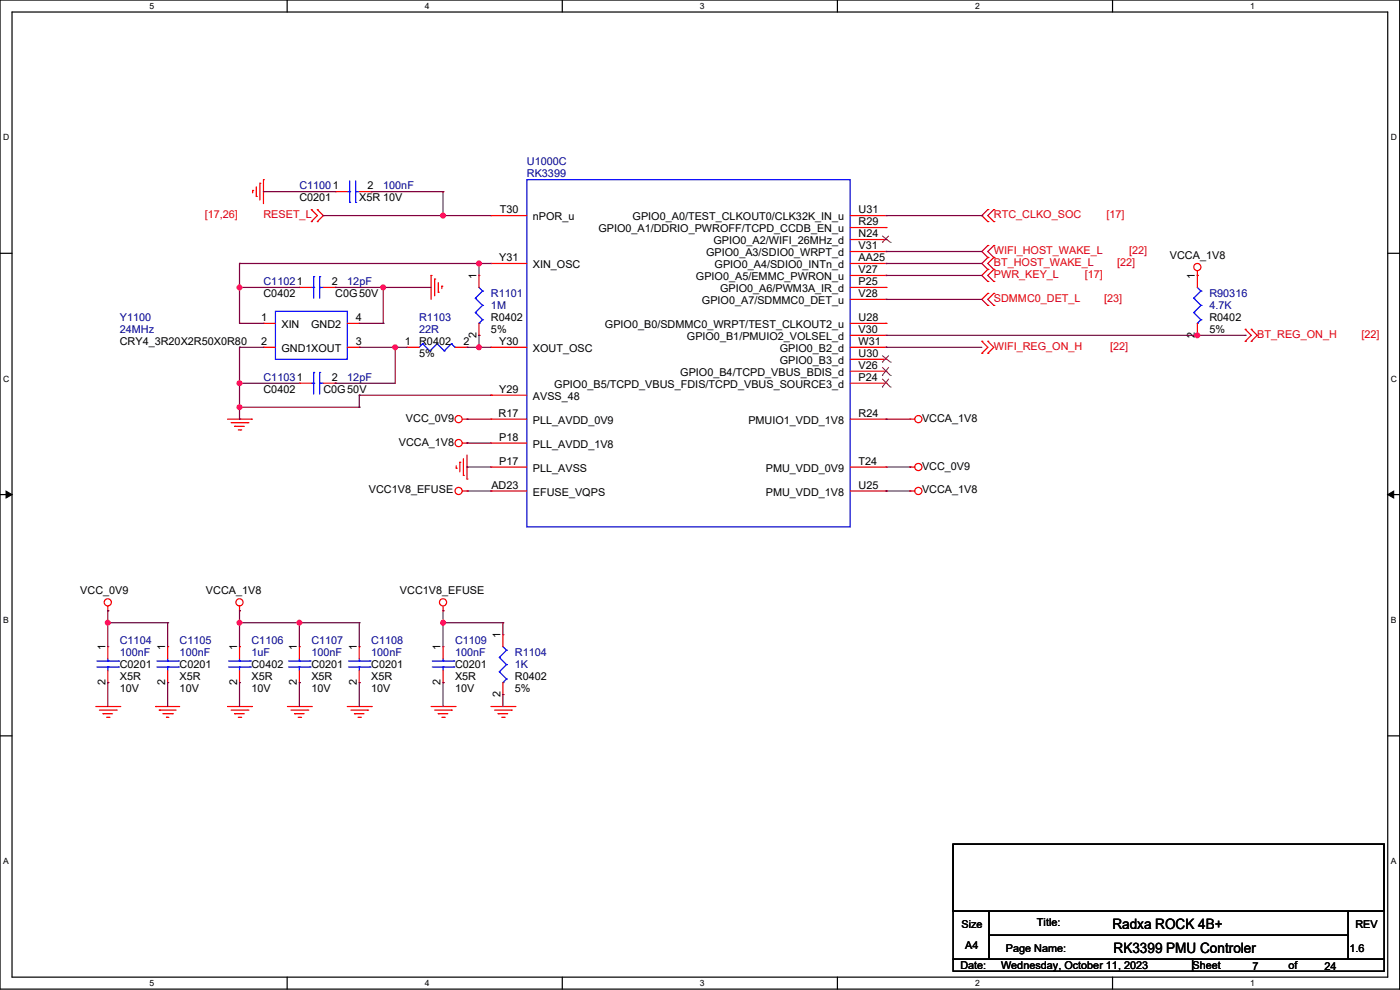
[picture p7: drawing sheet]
<svg xmlns="http://www.w3.org/2000/svg" width="297mm" height="210mm" viewBox="0 0 297 210" stroke-linecap="round" stroke-linejoin="round" font-family="sans-serif">
<path d="M0 0h296.9v209.8h-296.9zM2.6 2.6h291.8v204.7h-291.8z" fill="none" stroke="#000" stroke-width=".25"/>
<g fill="#fff">
<path d="M31.7 .3h1v2h-1z"/>
<path d="M31.7 207.5h1v2.1h-1z"/>
</g>
<path d="M60.9 0v2.6M60.9 207.3v2.5" fill="none" stroke="#000" stroke-width=".25"/>
<g fill="#fff">
<path d="M90.1 .3h1v2h-1z"/>
<path d="M90.1 207.5h1v2.1h-1z"/>
</g>
<path d="M119.3 0v2.6M119.3 207.3v2.5" fill="none" stroke="#000" stroke-width=".25"/>
<g fill="#fff">
<path d="M148.5 .3h1v2h-1z"/>
<path d="M148.5 207.5h1v2.1h-1z"/>
</g>
<path d="M177.7 0v2.6M177.7 207.3v2.5" fill="none" stroke="#000" stroke-width=".25"/>
<g fill="#fff">
<path d="M206.8 .3h1v2h-1z"/>
<path d="M206.8 207.5h1v2.1h-1z"/>
</g>
<path d="M236 0v2.6M236 207.3v2.5" fill="none" stroke="#000" stroke-width=".25"/>
<g fill="#fff">
<path d="M265.2 .3h1v2h-1z"/>
<path d="M265.2 207.5h1v2.1h-1z"/>
<path d="M.6 28.1h1.4v2.1h-1.4z"/>
<path d="M295 28.1h1.3v2.1h-1.3z"/>
<path d="M.6 79.3h1.4v2.1h-1.4z"/>
<path d="M295 79.3h1.3v2.1h-1.3z"/>
</g>
<path d="M0 53.7h2.6M294.4 53.7h2.5" fill="none" stroke="#000" stroke-width=".25"/>
<g fill="#fff">
<path d="M.6 130.5h1.3v2h-1.3z"/>
<path d="M295 130.5h1.2v2h-1.2z"/>
</g>
<path d="M0 104.9h2.6M294.4 104.9h2.5" fill="none" stroke="#000" stroke-width=".25"/>
<path d="M1.3 104.2l1.3 .7-1.3 .7zM294.4 104.9l1.3-.7v1.4z" fill="#000" stroke="#000" stroke-width=".21"/>
<g fill="#fff">
<path d="M.6 181.7h1.3v2h-1.3z"/>
<path d="M295 181.7h1.2v2h-1.2z"/>
</g>
<path d="M0 156.1h2.6M294.4 156.1h2.5M202.2 179.1h91.4v14.2h-91.4zM202.2 193.3h7.6v10.2h-7.6zM209.8 193.3h76.2v5.1h-76.2zM209.8 198.4h76.2v5.1h-76.2zM286 193.3h7.6v10.2h-7.6zM202.2 203.5h50.8v2.5h-50.8zM253 203.5h40.6v2.5h-40.6z" fill="none" stroke="#000" stroke-width=".25"/>
<g fill="none" stroke="#f00" stroke-width=".25">
<path d="M54.4 39.6v2.1M55.1 38.9h.1M55.1 38.9v3.5M55.9 38.1h.1M55.9 38.1v5.1M53.6 40.4h.1M53.6 40.4v.5M54.4 41.7h.1M71.1 40.7h.1M71.1 40.7h2.6M76.2 40.7h2.6M78.8 40.7h.1"/>
<path d="M91.5 58.4h.1M91.5 58.4v5.1M92.2 59.2h.1M92.2 59.2v3.5M93 60v2M101.6 58.4h.1M101.6 58.4v2.6M104.2 55.9h.1M104.2 45.7h.1M104.2 55.9h7.6M104.2 45.7h7.6M180.4 55.9h7.6"/>
<path d="M180.4 45.7h7.6M180.4 48.3h7.6M180.4 50.8h7.6M180.4 53.4h7.6M180.4 58.4h7.6M188 45.7h.1M188 48.3h.1M188 50.8h.1M188 55.9h.1M188 53.4h.1M188 58.4h.1M254 58.4h.1"/>
<path d="M254 57.4v3.6M55.9 68.6h.1M55.9 73.7h.1M55.9 73.7h2.5M55.9 68.6h2.5M63.5 61h.1M63.5 61h2.6M68.6 61h2.5M71.1 61h.1M73.7 73.7h2.5M73.7 68.6h2.5M76.2 73.7h.1"/>
<path d="M76.2 68.6h.1M86.4 73.7h.1M86.4 73.7h2.5M93 62h.1M93.7 60.7h.1M93.7 60.7v.5M96.5 73.7h2.6M99.1 73.7h.1M101.6 71.1h.1M101.6 68.6v2.5M104.2 73.7h.1M104.2 73.7h7.6"/>
<path d="M180.4 61h7.6M180.4 73.7h7.6M180.4 78.8h7.6M180.4 76.2h7.6M180.4 71.1h7.6M180.4 68.6h7.6M180.4 63.5h7.6M188 78.8h.1M188 76.2h.1M188 73.7h.1M188 71.1h.1M188 68.6h.1"/>
<path d="M188 63.5h.1M188 61h.1M254 71.1h.1M254 68.6v2.5M48.3 88.9h5.1M49 89.7h3.6M49.8 90.4h.1M49.8 90.4h2M50.6 91.2h.5M51.1 91.2h.1M52.6 89.7h.1M53.4 88.9h.1"/>
<path d="M63.5 81.3h.1M63.5 81.3h2.6M68.6 81.3h2.5M71.1 81.3h.1M96.8 99.3h.1M96.8 98.8v.5M97.5 98.1h.1M97.5 98.1v2M98.1 94h1M98.1 88.9h1M98.3 97.3v3.5M99.1 94h.1"/>
<path d="M99.1 88.9h.1M99.1 96.5v5.1M104.2 99.1h.1M104.2 88.9h.1M104.2 94h.1M104.2 83.8h.1M104.2 94h7.6M104.2 88.9h7.6M104.2 99.1h7.6M104.2 83.8h7.6M180.4 88.9h7.6M180.4 99.1h7.6"/>
<path d="M180.4 81.3h7.6M188 81.3h.1M188 88.9h.1M188 99.1h.1M193.1 88.9h.1M193.1 99.1h.1M193.1 88.9h1M193.1 99.1h1M98.1 104.2h1M98.3 100.8h.1M99.1 101.6h.1M99.1 104.2h.1"/>
<path d="M104.2 104.2h.1M104.2 104.2h7.6M180.4 104.2h7.6M188 104.2h.1M193.1 104.2h.1M193.1 104.2h1M22.9 129.6h.1M22.9 137.2h.1M22.9 128.5v1.1M22.9 137.2v2.5M35.6 137.2h.1M35.6 137.2v2.5"/>
<path d="M50.8 129.6h.1M50.8 137.2h.1M50.8 128.5v1.1M50.8 137.2v2.5M63.5 137.2h.1M63.5 137.2v2.5M76.2 137.2h.1M76.2 137.2v2.5M94 129.6h.1M94 137.2h.1M94 128.5v1.1M94 137.2v2.5"/>
<path d="M106.7 134.6h.1M106.7 134.6v2.6M20.3 149.9h5.1M21.1 150.6h3.5M21.9 151.4h.1M21.9 151.4h2M22.6 152.2h.5M22.9 144.8h.1M22.9 142.3v2.5M23.1 152.2h.1M24.6 150.6h.1M25.4 149.9h.1"/>
<path d="M33 149.9h.1M33 149.9h5.1M33.8 150.6h.1M33.8 150.6h3.5M34.6 151.4h2M35.3 152.2h.1M35.3 152.2h.5M35.6 144.8h.1M35.6 142.3v2.5M36.6 151.4h.1M48.3 149.9h5.1M49 150.6h3.6"/>
<path d="M49.8 151.4h.1M49.8 151.4h2M50.6 152.2h.5M50.8 144.8h.1M50.8 142.3v2.5M51.1 152.2h.1M52.6 150.6h.1M53.4 149.9h.1M61 149.9h5.1M61.7 150.6h3.6M62.5 151.4h.1M62.5 151.4h2"/>
<path d="M63.3 152.2h.5M63.5 144.8h.1M63.5 142.3v2.5M63.8 152.2h.1M65.3 150.6h.1M66.1 149.9h.1M73.7 149.9h5.1M74.4 150.6h3.6M75.2 151.4h.1M75.2 151.4h2M76 152.2h.5M76.2 144.8h.1"/>
<path d="M76.2 142.3v2.5M76.5 152.2h.1M78 150.6h.1M78.8 149.9h.1M91.5 149.9h5M92.2 150.6h3.6M93 151.4h.1M93 151.4h2M93.7 152.2h.5M94 144.8h.1M94 142.3v2.5M94.2 152.2h.1"/>
<path d="M95.8 150.6h.1M96.5 149.9h.1M104.2 149.9h5M104.9 150.6h3.6M105.7 151.4h.1M105.7 151.4h2M106.4 152.2h.5M106.7 147.3h.1M106.7 144.8v2.5M106.9 152.2h.1M108.5 150.6h.1M109.2 149.9h.1"/>
<circle cx="254" cy="56.6" r=".76"/>
<circle cx="97.3" cy="94" r=".76"/>
<circle cx="97.3" cy="88.9" r=".76"/>
<circle cx="194.8" cy="99.1" r=".76"/>
<circle cx="194.8" cy="88.9" r=".76"/>
<circle cx="97.3" cy="104.1" r=".76"/>
<circle cx="194.8" cy="104.1" r=".76"/>
<circle cx="22.9" cy="127.8" r=".76"/>
<circle cx="50.8" cy="127.8" r=".76"/>
<circle cx="94" cy="127.8" r=".76"/>
</g>
<g fill="none" stroke="#d50000" stroke-width=".25">
<path d="M66.1 44.5h.1M66.1 47h.1M66.1 44.5l1.2 1.2-1.2 1.3M67.3 47h.1M67.3 44.5h.1M67.3 44.5l1.3 1.2-1.3 1.3M209.6 47h.1M209.6 44.5h.1M209.6 52.1h.1M209.6 54.6h.1M209.6 57.2h.1M209.6 59.7h.1"/>
<path d="M209.6 44.5l-1.3 1.2 1.3 1.3M209.6 52.1l-1.3 1.3 1.3 1.2M209.6 54.6l-1.3 1.3 1.3 1.3M209.6 57.2l-1.3 1.2 1.3 1.3M210.8 44.5h.1M210.8 47h.1M210.8 54.6h.1M210.8 52.1h.1M210.8 57.2h.1M210.8 59.7h.1M210.8 44.5l-1.2 1.2 1.2 1.3M210.8 52.1l-1.2 1.3 1.2 1.2"/>
<path d="M210.8 54.6l-1.2 1.3 1.2 1.3M210.8 57.2l-1.2 1.2 1.2 1.3M208.3 74.9h.1M208.3 72.4h.1M208.3 72.4l1.3 1.3-1.3 1.2M209.6 64.8h.1M209.6 62.2h.1M209.6 74.9h.1M209.6 72.4h.1M209.6 62.2l-1.3 1.3 1.3 1.3M209.6 72.4l1.2 1.3-1.2 1.2M210.8 62.2h.1"/>
<path d="M210.8 64.8h.1M210.8 62.2l-1.2 1.3 1.2 1.3M264.2 72.4h.1M264.2 69.9h.1M264.2 69.9l1.2 1.2-1.2 1.3M265.4 72.4h.1M265.4 69.9h.1M265.4 69.9l1.3 1.2-1.3 1.3"/>
</g>
<g fill="none" stroke="#00f" stroke-width=".25">
<path d="M74.2 38.4v4.5M75.4 38.4v4.5M111.8 38.1h68.6v73.7h-68.6zM66.6 58.7h.1M66.6 58.7v4.6M67.8 58.7h.1M67.8 58.7v4.6M73.7 40.7h.5M74.2 40.7h.1M74.2 42.9h.1M75.4 42.9h.1M75.4 40.7h.1"/>
<path d="M75.4 40.7h.8M58.4 66.1h15.3v10.1h-15.3zM66.1 61h.5M66.6 61h.1M66.6 79h.1M66.6 79v4.6M67.8 61h.1M67.8 79h.1M67.8 61h.8M67.8 79v4.6M89.7 72.9h.1M89.7 72.9l-.8 .8"/>
<path d="M89.7 72.9l1.5 1.5M91.2 74.4h.1M92.7 72.9h.1M92.7 72.9l-1.5 1.5M92.7 72.9l1.5 1.5M94.2 74.4h.1M95.8 72.9h.1M95.8 72.9l-1.6 1.5M95.8 72.9l.7 .8M96.5 73.7h.1M100.8 63.3h.1M100.8 66.3h.1"/>
<path d="M100.8 63.3l1.6 1.5M100.8 66.3l1.6 1.5M101.6 68.6h.1M101.6 61l.8 .7M102.4 61.7h.1M102.4 64.8h.1M102.4 67.8h.1M102.4 61.7l-1.6 1.6M102.4 64.8l-1.6 1.5M102.4 67.8l-.8 .8M253.2 63.3h.1M253.2 66.3h.1"/>
<path d="M253.2 63.3l1.6 1.5M253.2 66.3l1.6 1.5M254 68.6h.1M254 61l.8 .7M254.8 61.7h.1M254.8 64.8h.1M254.8 67.8h.1M254.8 61.7l-1.6 1.6M254.8 64.8l-1.6 1.5M254.8 67.8l-.8 .8M66.1 81.3h.5M66.6 81.3h.1"/>
<path d="M67.8 81.3h.1M67.8 81.3h.8M22.9 139.7v.5M35.6 139.7v.5M50.8 139.7v.5M63.5 139.7v.5M76.2 139.7v.5M94 139.7v.5M105.9 139.5h.1M105.9 139.5l1.6 1.5M106.7 137.2l.8 .7M107.5 137.9h.1"/>
<path d="M107.5 137.9l-1.6 1.6M20.6 141.5h4.6M20.6 140.2h4.6M22.9 140.2h.1M22.9 141.5h.1M22.9 141.5v.8M25.2 141.5h.1M25.2 140.2h.1M33.3 141.5h4.6M33.3 140.2h4.6M35.6 140.2h.1M35.6 141.5h.1"/>
<path d="M35.6 141.5v.8M37.9 141.5h.1M37.9 140.2h.1M48.5 141.5h4.6M48.5 140.2h4.6M50.8 140.2h.1M50.8 141.5h.1M50.8 141.5v.8M53.1 141.5h.1M53.1 140.2h.1M61.2 141.5h4.6M61.2 140.2h4.6"/>
<path d="M63.5 140.2h.1M63.5 141.5h.1M63.5 141.5v.8M65.8 141.5h.1M65.8 140.2h.1M73.9 141.5h4.6M73.9 140.2h4.6M76.2 140.2h.1M76.2 141.5h.1M76.2 141.5v.8M78.5 141.5h.1M78.5 140.2h.1"/>
<path d="M91.7 141.5h4.6M91.7 140.2h4.6M94 140.2h.1M94 141.5h.1M94 141.5v.8M96.3 141.5h.1M96.3 140.2h.1M105.9 142.5h.1M105.9 142.5l1.6 1.5M106.7 144.8h.1M107.5 141h.1M107.5 144h.1"/>
<path d="M107.5 141l-1.6 1.5M107.5 144l-.8 .8"/>
</g>
<g fill="none" stroke="#804000" stroke-width=".21">
<path d="M187.1 51.4h.1M187.1 50l1.8 1.4M188.6 50l-1.5 1.4M188.9 51.4h.1M187.1 79.6h.1M187.1 76.8h.1M187.1 77.9l1.8 1.7M187.1 75.4l1.8 1.4M188.6 77.9l-1.5 1.7M188.6 75.4l-1.5 1.4M188.9 79.6h.1M188.9 76.8h.1"/>
<path d="M187.1 82.1h.1M187.1 80.4l1.8 1.7M188.6 80.4l-1.5 1.7M188.9 82.1h.1"/>
</g>
<g fill="none" stroke="#800040" stroke-width=".25">
<path d="M50.8 55.9h.1M50.8 55.9h53.4M50.8 55.9v12.7M55.9 40.7h.1M55.9 40.7h15.2M68.6 45.7h.1M68.6 45.7h35.6M78.8 40.7h.1M78.8 40.7h15.2M94 40.7h.1M94 45.7h.1M94 40.7v5"/>
<path d="M101.6 55.9h.1M101.6 55.9v2.5M188 53.4h.1M188 55.9h.1M188 58.4h.1M188 45.7h20.3M188 55.9h20.3M188 53.4h20.3M188 58.4h20.3M208.3 45.7h.1M50.8 73.7h.1M50.8 61h.1"/>
<path d="M50.8 68.6h.1M50.8 73.7h5.1M50.8 73.7v15.2M50.8 61h12.7M50.8 68.6h5.1M71.1 61h.1M71.1 61h20.4M76.2 73.7h10.2M76.2 68.6h5.1M81.3 61h.1M81.3 68.6h.1M81.3 61v7.6"/>
<path d="M83.8 73.7h.1M83.8 73.7v7.6h-12.7M99.1 73.7h.1M99.1 73.7h5.1M101.6 71.1h.1M101.6 73.7h.1M101.6 71.1v2.6M188 63.5h.1M188 73.7h.1M188 73.7h20.3M188 63.5h20.3M188 71.1h76.2"/>
<path d="M254 71.1h.1M264.2 71.1h.1M50.8 81.3h.1M50.8 86.4h.1M50.8 88.9h.1M50.8 81.3h12.7M50.8 86.4h25.4M71.1 81.3h.1M76.2 83.8h.1M76.2 86.4h.1M76.2 83.8h28M76.2 83.8v2.6"/>
<path d="M99.1 99.1h.1M99.1 94h.1M99.1 88.9h.1M99.1 99.1h5.1M99.1 94h5.1M99.1 88.9h5.1M188 88.9h.1M188 99.1h5.1M188 88.9h5.1M193.1 99.1h.1M99.1 104.2h5.1M104.2 104.2h.1"/>
<path d="M188 104.2h.1M188 104.2h5.1M22.9 129.6h.1M22.9 132.1h.1M22.9 129.6v7.6M22.9 132.1h12.7M35.6 132.1h.1M35.6 132.1v5.1M50.8 129.6h.1M50.8 132.1h.1M50.8 129.6v7.6M50.8 132.1h25.4"/>
<path d="M63.5 132.1h.1M63.5 132.1v5.1M76.2 132.1h.1M76.2 132.1v5.1M94 129.6h.1M94 132.1h.1M94 129.6v7.6M94 132.1h12.7M106.7 132.1h.1M106.7 132.1v2.5M22.9 144.8h.1M22.9 144.8v5.1"/>
<path d="M35.6 144.8h.1M35.6 144.8v5.1M50.8 144.8h.1M50.8 144.8v5.1M63.5 144.8h.1M63.5 144.8v5.1M76.2 144.8h.1M76.2 144.8v5.1M94 144.8h.1M94 144.8v5.1M106.7 147.3h.1M106.7 147.3v2.6"/>
</g>
<g fill="#f0f" stroke="#f0f" stroke-width=".25">
<circle cx="101.6" cy="73.7" r=".5"/>
<circle cx="94" cy="45.7" r=".5"/>
<circle cx="83.8" cy="73.7" r=".5"/>
<circle cx="101.6" cy="55.9" r=".5"/>
<circle cx="50.8" cy="81.3" r=".5"/>
<circle cx="50.8" cy="61" r=".5"/>
<circle cx="81.3" cy="61" r=".5"/>
<circle cx="254" cy="71.1" r=".5"/>
<circle cx="94" cy="132.1" r=".5"/>
<circle cx="50.8" cy="86.4" r=".5"/>
<circle cx="63.5" cy="132.1" r=".5"/>
<circle cx="50.8" cy="132.1" r=".5"/>
<circle cx="22.9" cy="132.1" r=".5"/>
</g>
<g font-size="3">
<text x="236" y="197.1">Radxa ROCK 4B+</text>
<text x="236.2" y="202.2">RK3399 PMU Controler</text>
</g>
<g font-size="2.3" fill="#000080">
<text x="111.8" y="35.1">U1000C</text>
<text x="63.5" y="40.2">C11001</text>
<text x="81.3" y="40.2">100nF</text>
<text x="111.8" y="37.6">RK3399</text>
<text x="55.9" y="60.5">C11021</text>
<text x="73.7" y="60.5">12pF</text>
<text x="104.2" y="63">R1101</text>
<text x="104.2" y="65.6">1M</text>
<text x="256.6" y="63">R90316</text>
<text x="256.6" y="65.6">4.7K</text>
<text x="25.4" y="68.1">Y1100</text>
<text x="25.4" y="70.6">24MHz</text>
<text x="88.9" y="68.1">R1103</text>
<text x="88.9" y="70.6">22R</text>
<text x="55.9" y="80.8">C11031</text>
<text x="73.7" y="80.8">12pF</text>
<text x="25.4" y="136.7">C1104</text>
<text x="38.1" y="136.7">C1105</text>
<text x="53.4" y="136.7">C1106</text>
<text x="66.1" y="136.7">C1107</text>
<text x="78.8" y="136.7">C1108</text>
<text x="96.5" y="136.7">C1109</text>
<text x="25.4" y="139.2">100nF</text>
<text x="38.1" y="139.2">100nF</text>
<text x="53.4" y="139.2">1uF</text>
<text x="66.1" y="139.2">100nF</text>
<text x="78.8" y="139.2">100nF</text>
<text x="96.5" y="139.2">100nF</text>
<text x="109.2" y="139.2">R1104</text>
<text x="109.2" y="141.8">1K</text>
</g>
<g font-size="2.3">
<text x="78" y="40.1">2</text>
<text x="63.5" y="42.7">C0201</text>
<text x="76.2" y="42.7">X5R 10V</text>
<text x="106" y="45.2">T30</text>
<text x="113" y="46.8">nPOR_u</text>
<text x="134.2" y="46.8">GPIO0_A0/TEST_CLKOUT0/CLK32K_IN_u</text>
<text x="182.1" y="45.2">U31</text>
<text x="182.1" y="47.8">R29</text>
<text x="126.9" y="49.3">GPIO0_A1/DDRIO_PWROFF/TCPD_CCDB_EN_u</text>
<text x="151.4" y="51.8">GPIO0_A2/WIFI_26MHz_d</text>
<text x="182.1" y="50.3">N24</text>
<text x="182.1" y="52.8">V31</text>
<text x="101.1" y="59.2" transform="rotate(-90 101.1 59.2)">1</text>
<text x="105.9" y="55.4">Y31</text>
<text x="113" y="56.9">XIN_OSC</text>
<text x="147.6" y="59.5">GPIO0_A5/EMMC_PWRON_u</text>
<text x="149.8" y="54.4">GPIO0_A3/SDIO0_WRPT_d</text>
<text x="151.6" y="56.9">GPIO0_A4/SDIO0_INTn_d</text>
<text x="182.1" y="55.4">AA25</text>
<text x="182.1" y="57.9">V27</text>
<text x="248.2" y="54.9">VCCA_1V8</text>
<text x="253.5" y="59.2" transform="rotate(-90 253.5 59.2)">1</text>
<text x="55.9" y="63">C0402</text>
<text x="70.4" y="60.5">2</text>
<text x="71.1" y="63">C0G50V</text>
<text x="148.9" y="64.5">GPIO0_A7/SDMMC0_DET_u</text>
<text x="152.8" y="62">GPIO0_A6/PWM3A_IR_d</text>
<text x="182.1" y="63">V28</text>
<text x="182.1" y="60.5">P25</text>
<text x="55.4" y="68.1">1</text>
<text x="59.7" y="69.6">XIN</text>
<text x="66" y="69.6">GND2</text>
<text x="75.5" y="68.1">4</text>
<text x="101.1" y="71.6" transform="rotate(-90 101.1 71.6)">2</text>
<text x="104.2" y="68.1">R0402</text>
<text x="104.2" y="70.6">5%</text>
<text x="128.3" y="69.6">GPIO0_B0/SDMMC0_WRPT/TEST_CLKOUT2_u</text>
<text x="182.1" y="70.6">V30</text>
<text x="182.1" y="68.1">U28</text>
<text x="253.5" y="71.6" transform="rotate(-90 253.5 71.6)">2</text>
<text x="256.6" y="68.1">R0402</text>
<text x="256.6" y="70.6">5%</text>
<text x="25.4" y="73.2">CRY4_3R20X2R50X0R80</text>
<text x="55.4" y="73.2">2</text>
<text x="59.7" y="74.7">GND1XOUT</text>
<text x="75.5" y="73.2">3</text>
<text x="85.9" y="73.2">1</text>
<text x="88.9" y="73.2">R0402</text>
<text x="88.9" y="75.7">5%</text>
<text x="98.3" y="73.2">2</text>
<text x="105.9" y="73.2">Y30</text>
<text x="113" y="74.7">XOUT_OSC</text>
<text x="145.7" y="72.2">GPIO0_B1/PMUIO2_VOLSEL_d</text>
<text x="165.4" y="77.2">GPIO0_B3_d</text>
<text x="165.4" y="74.7">GPIO0_B2_d</text>
<text x="182.1" y="75.7">U30</text>
<text x="182.1" y="73.2">W31</text>
<text x="55.9" y="83.3">C0402</text>
<text x="68.6" y="83.3">C0G50V</text>
<text x="70.4" y="80.8">2</text>
<text x="105.9" y="83.3">Y29</text>
<text x="117.6" y="82.3">GPIO0_B5/TCPD_VBUS_FDIS/TCPD_VBUS_SOURCE3_d</text>
<text x="144.3" y="79.8">GPIO0_B4/TCPD_VBUS_BDIS_d</text>
<text x="182.1" y="78.2">V26</text>
<text x="182.1" y="80.8">P24</text>
<text x="86.1" y="89.4">VCC_0V9</text>
<text x="105.8" y="88.4">R17</text>
<text x="113" y="89.9">PLL_AVDD_0V9</text>
<text x="113" y="84.9">AVSS_48</text>
<text x="158.8" y="89.9">PMUIO1_VDD_1V8</text>
<text x="182.1" y="88.4">R24</text>
<text x="195.6" y="89.4">VCCA_1V8</text>
<text x="84.6" y="94.5">VCCA_1V8</text>
<text x="105.9" y="93.5">P18</text>
<text x="113" y="95">PLL_AVDD_1V8</text>
<text x="105.9" y="98.6">P17</text>
<text x="113" y="100.1">PLL_AVSS</text>
<text x="162.5" y="100.1">PMU_VDD_0V9</text>
<text x="182.1" y="98.6">T24</text>
<text x="195.6" y="99.6">VCC_0V9</text>
<text x="78.2" y="104.7">VCC1V8_EFUSE</text>
<text x="104.2" y="103.6">AD23</text>
<text x="113" y="105.2">EFUSE_VQPS</text>
<text x="162.5" y="105.2">PMU_VDD_1V8</text>
<text x="182.1" y="103.6">U25</text>
<text x="195.6" y="104.7">VCCA_1V8</text>
<text x="17" y="126">VCC_0V9</text>
<text x="43.7" y="126">VCCA_1V8</text>
<text x="84.9" y="126">VCC1V8_EFUSE</text>
<text x="22.4" y="137.9" transform="rotate(-90 22.4 137.9)">1</text>
<text x="35.1" y="137.9" transform="rotate(-90 35.1 137.9)">1</text>
<text x="50.3" y="137.9" transform="rotate(-90 50.3 137.9)">1</text>
<text x="63" y="137.9" transform="rotate(-90 63 137.9)">1</text>
<text x="75.7" y="137.9" transform="rotate(-90 75.7 137.9)">1</text>
<text x="93.5" y="137.9" transform="rotate(-90 93.5 137.9)">1</text>
<text x="106.2" y="135.4" transform="rotate(-90 106.2 135.4)">1</text>
<text x="25.4" y="141.8">C0201</text>
<text x="38.1" y="141.8">C0201</text>
<text x="53.4" y="141.8">C0402</text>
<text x="66.1" y="141.8">C0201</text>
<text x="78.8" y="141.8">C0201</text>
<text x="96.5" y="141.8">C0201</text>
<text x="22.4" y="145.3" transform="rotate(-90 22.4 145.3)">2</text>
<text x="25.4" y="144.3">X5R</text>
<text x="25.4" y="146.8">10V</text>
<text x="35.1" y="145.3" transform="rotate(-90 35.1 145.3)">2</text>
<text x="38.1" y="144.3">X5R</text>
<text x="38.1" y="146.8">10V</text>
<text x="50.3" y="145.3" transform="rotate(-90 50.3 145.3)">2</text>
<text x="53.4" y="144.3">X5R</text>
<text x="53.4" y="146.8">10V</text>
<text x="63" y="145.3" transform="rotate(-90 63 145.3)">2</text>
<text x="66.1" y="144.3">X5R</text>
<text x="66.1" y="146.8">10V</text>
<text x="75.7" y="145.3" transform="rotate(-90 75.7 145.3)">2</text>
<text x="78.8" y="144.3">X5R</text>
<text x="78.8" y="146.8">10V</text>
<text x="93.5" y="145.3" transform="rotate(-90 93.5 145.3)">2</text>
<text x="96.5" y="144.3">X5R</text>
<text x="96.5" y="146.8">10V</text>
<text x="106.2" y="147.8" transform="rotate(-90 106.2 147.8)">2</text>
<text x="109.2" y="144.3">R0402</text>
<text x="109.2" y="146.8">5%</text>
<text x="204" y="196.9">Size</text>
<text x="220" y="196.4">Title:</text>
<text x="287.6" y="196.9">REV</text>
<text x="204.7" y="201.2">A4</text>
<text x="213.4" y="202">Page Name:</text>
<text x="286.3" y="202">1.6</text>
<text x="203.7" y="205.5">Date:</text>
<text x="212.4" y="205.5">Wednesday, October 11, 2023</text>
<text x="253" y="205.5">Sheet</text>
<text x="265.7" y="205.8">7</text>
<text x="273.3" y="205.5">of</text>
<text x="281" y="205.8">24</text>
</g>
<g font-size="2.3" fill="#d50000">
<text x="43.4" y="46.3">[17,26]</text>
<text x="55.9" y="46.3">RESET_L</text>
<text x="210.8" y="46.3">RTC_CLKO_SOC</text>
<text x="234.7" y="46.3">[17]</text>
<text x="210.8" y="53.9">WIFI_HOST_WAKE_L</text>
<text x="239.5" y="53.9">[22]</text>
<text x="210.8" y="56.4">BT_HOST_WAKE_L</text>
<text x="210.8" y="59">PWR_KEY_L</text>
<text x="230.1" y="59">[17]</text>
<text x="237" y="56.4">[22]</text>
<text x="210.8" y="64">SDMMC0_DET_L</text>
<text x="234.2" y="64">[23]</text>
<text x="266.7" y="71.7">BT_REG_ON_H</text>
<text x="288.8" y="71.7">[22]</text>
<text x="210.8" y="74.2">WIFI_REG_ON_H</text>
<text x="235.5" y="74.2">[22]</text>
</g>
<g font-size="1.8">
<text x="31.7" y="1.9">5</text>
<text x="90.1" y="1.9">4</text>
<text x="148.5" y="1.9">3</text>
<text x="206.8" y="1.9">2</text>
<text x="265.2" y="1.9">1</text>
<text x=".6" y="29.8">D</text>
<text x="295" y="29.8">D</text>
<text x=".6" y="81">C</text>
<text x="295" y="81">C</text>
<text x=".6" y="132.1">B</text>
<text x="295" y="132.1">B</text>
<text x=".6" y="183.3">A</text>
<text x="295" y="183.3">A</text>
<text x="31.7" y="209.2">5</text>
<text x="90.1" y="209.2">4</text>
<text x="148.5" y="209.2">3</text>
<text x="206.8" y="209.2">2</text>
<text x="265.2" y="209.2">1</text>
</g>
</svg>
